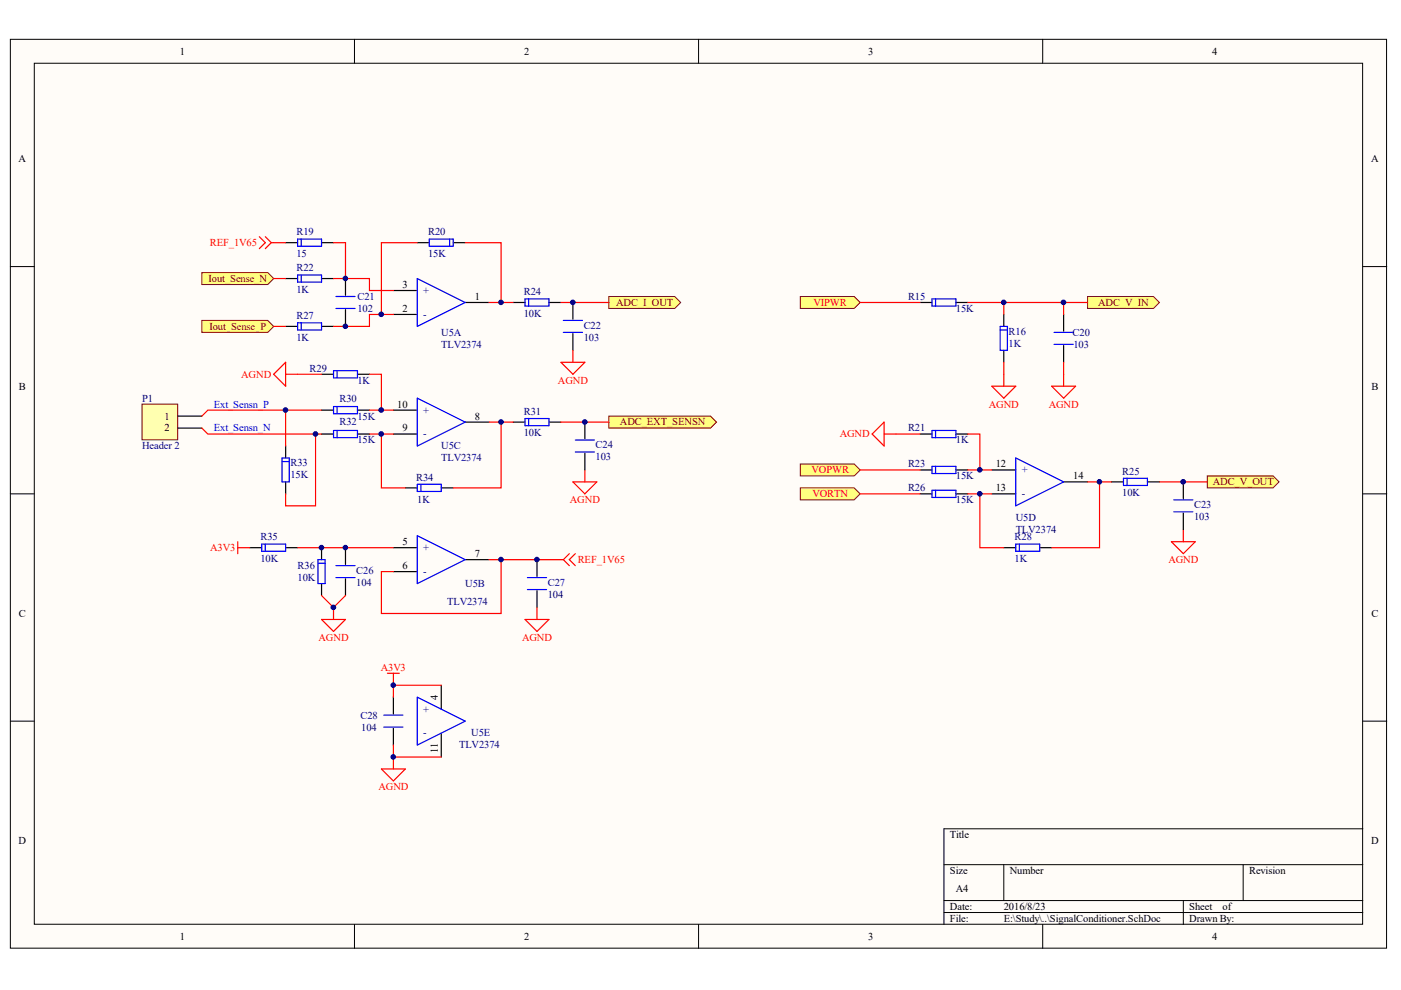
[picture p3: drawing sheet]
<svg xmlns="http://www.w3.org/2000/svg" width="297mm" height="210mm" viewBox="0 0 297 210" stroke-linecap="round" stroke-linejoin="round" font-family="sans-serif">
<g fill="#fffcf8" stroke="#000" stroke-width=".21">
<path d="M2.2 8.3h291.8v192.7h-291.8z"/>
<path d="M7.3 13.4h281.6v182.6h-281.6z"/>
</g>
<g fill="none" stroke="#000" stroke-width=".21">
<path d="M75.2 8.3v5.1M148.1 8.3v5.1M221.1 8.3v5.1M2.2 56.5h5.1M289 56.5h5M2.2 104.7h5.1M289 104.7h5M2.2 152.9h5.1M289 152.9h5M289 175.7h-88.9v20.3M75.2 196v5.1M148.1 196v5.1"/>
<path d="M200.1 183.3h88.9M200.1 190.9h88.9M200.1 193.5h88.9M212.8 183.3v7.6M221.1 196v5.1M250.9 190.9v5.1M263.6 183.3v7.6"/>
</g>
<g fill="none" stroke="#000" stroke-width=".25">
<path d="M60.6 51.5h2.5M60.6 59.1h2.5M68.2 51.5h2.5M68.2 59.1h2.5M73.3 59.1v3.5M88.5 51.5h2.5M96.1 51.5h2.5M60.6 69.2h2.5M68.2 69.2h2.5M73.3 65.7v3.5M108.8 64.1h2.5M116.4 64.1h2.5"/>
<path d="M121.5 64.1v3.6M121.5 70.7v3.6M195.1 64.1h2.5M202.7 64.1h2.5M212.8 66.7v2.5M212.8 74.3v2.5M225.5 66.7v3.5M225.5 73.3v3.5M195.1 92h2.5M195.1 99.6h2.5M202.7 92h2.5M202.7 99.6h2.5"/>
<path d="M52.9 116.1h2.6M60.6 116.1h2.5M68.2 116.1v2.6M73.3 116.1v3.6M195.1 104.7h2.5M202.7 104.7h2.5M212.8 116.1h2.6M220.4 116.1h2.6M235.7 102.2h2.5M243.3 102.2h2.5M250.9 102.2v3.5M250.9 108.8v3.5"/>
<path d="M68.2 123.7v2.6M73.3 122.7v3.6"/>
</g>
<g fill="none" stroke="#00f" stroke-width=".25">
<path d="M63.1 50.7h5.1v1.5h-5.1zM63.1 58.3h5.1v1.5h-5.1zM63.9 50.7v1.5M63.9 58.3v1.5M91 50.7h5.1v1.5h-5.1zM95.3 50.7v1.5M63.1 68.4h5.1v1.6h-5.1zM63.9 68.4v1.6M71.2 62.9h4.1M71.2 65.4h4.1M111.3 63.4h5.1v1.5h-5.1zM112.1 63.4v1.5"/>
<path d="M119.4 70.5h4.1M119.4 67.9h4.1M197.6 63.4h5.1v1.5h-5.1zM198.4 63.4v1.5M212.1 69.2h1.5v5.1h-1.5zM212.1 70h1.5M223.5 70.5h4M223.5 73h4M197.6 91.3h5.1v1.5h-5.1zM197.6 98.9h5.1v1.5h-5.1zM198.4 91.3v1.5M198.4 98.9v1.5"/>
<path d="M55.5 115.4h5.1v1.5h-5.1zM56.2 115.4v1.5M67.4 118.7h1.5v5h-1.5zM67.4 119.4h1.5M71.2 119.9h4.1M197.6 104h5.1v1.5h-5.1zM198.4 104v1.5M215.4 115.4h5v1.5h-5zM216.1 115.4v1.5M238.2 101.4h5.1v1.5h-5.1zM239 101.4v1.5M248.9 106h4"/>
<path d="M248.9 108.5h4M71.2 122.5h4.1"/>
</g>
<g fill="none" stroke="#f00" stroke-width=".25">
<path d="M55 50.2l1.2 1.3-1.2 1.2M56.2 50.2l1.3 1.3M57.5 51.5l-1.3 1.2M57.5 51.5h.5M225.5 79.3v2.6M184.9 92l2.5-2.5v5.1zM187.4 92h2.6M223 81.9h5l-2.5 2.5zM50.4 114.9v2.5M50.4 116.1h2.5M118.9 118.7h.5M119.4 118.7l1.3 1.2"/>
<path d="M120.7 117.4l-1.3 1.3M122 117.4l-1.3 1.3 1.3 1.2M248.3 114.9h5.1l-2.5 2.5zM250.9 112.3v2.6M68.2 131.3h5.1l-2.6 2.6zM70.7 128.8v2.5"/>
</g>
<g fill="#ffff80" stroke="#800000" stroke-width=".21">
<path d="M129.1 62.9h13.9l1.3 1.2-1.3 1.3h-13.9z" fill-rule="evenodd"/>
<path d="M169.7 62.9h11.4l1.3 1.2-1.3 1.3h-11.4z" fill-rule="evenodd"/>
<path d="M169.7 98.4h11.4l1.3 1.2-1.3 1.3h-11.4z" fill-rule="evenodd"/>
<path d="M169.7 103.4h11.4l1.3 1.3-1.3 1.3h-11.4z" fill-rule="evenodd"/>
<path d="M230.6 62.9h13.9l1.3 1.2-1.3 1.3h-13.9z" fill-rule="evenodd"/>
<path d="M256 100.9h13.9l1.3 1.3-1.3 1.2h-13.9z" fill-rule="evenodd"/>
</g>
<g fill="none" stroke="#000" stroke-width=".25">
<path d="M83.4 66.7h5.1M83.4 61.6h5.1M98.6 64.1h5.1M83.4 92h5.1M83.4 87h5.1M98.6 89.5h5.1M210.3 99.6h5.1M83.4 116.1h5.1M98.6 118.7h5.1M113.9 118.7v3.5M210.3 104.7h5.1M225.5 102.2h5.1"/>
<path d="M83.4 121.2h5.1M113.9 125.3v3.5M83.4 147.8v3.6M83.4 154.4v3.6M93.6 145.3v5.1M93.6 155.4v5.1"/>
</g>
<path d="M88.5 59.1l10.1 5-10.1 5.1zM88.5 84.4l10.1 5.1-10.1 5.1zM215.4 97.1l10.1 5.1-10.1 5zM88.5 113.6l10.1 5.1-10.1 5zM111.8 122.5h4.1M111.8 125h4.1M81.4 151.6h4M81.4 154.2h4M88.5 147.8l10.1 5.1-10.1 5.1z" fill="none" stroke="#00f" stroke-width=".25"/>
<path d="M111.3 131.3h5.1l-2.5 2.6zM113.9 128.8v2.5M82.1 142.8h2.6M83.4 142.8v2.5M80.9 163h5l-2.5 2.6zM83.4 160.5v2.5" fill="none" stroke="#f00" stroke-width=".25"/>
<g fill="#ffff80" stroke="#800000" stroke-width=".21">
<path d="M42.8 57.8h14l1.2 1.3-1.2 1.2h-14z" fill-rule="evenodd"/>
<path d="M42.8 67.9h14l1.2 1.3-1.2 1.3h-14z" fill-rule="evenodd"/>
</g>
<path d="M68.2 79.3h2.5M75.8 79.3h2.5M68.2 92h2.5M68.2 87h2.5M75.8 92h2.5M75.8 87h2.5M108.8 89.5h2.5M116.4 89.5h2.5M124 89.5v3.5M124 96.1v3.5M85.9 103.4h2.6M93.6 103.4h2.5" fill="none" stroke="#000" stroke-width=".25"/>
<path d="M70.7 78.6h5.1v1.5h-5.1zM71.5 78.6v1.5M70.7 91.3h5.1v1.5h-5.1zM70.7 86.2h5.1v1.5h-5.1zM71.5 86.2v1.5M71.5 91.3v1.5M111.3 88.7h5.1v1.6h-5.1zM112.1 88.7v1.6M122 93.3h4M122 95.8h4M88.5 102.7h5.1v1.5h-5.1zM89.2 102.7v1.5" fill="none" stroke="#00f" stroke-width=".25"/>
<path d="M58 79.3l2.6-2.5v5.1zM60.6 79.3h2.5M124 99.6v2.6M121.5 102.2h5l-2.5 2.5z" fill="none" stroke="#f00" stroke-width=".25"/>
<path d="M129.1 88.2h21.5l1.3 1.3-1.3 1.3h-21.5z" fill-rule="evenodd" fill="#ffff80" stroke="#800000" stroke-width=".21"/>
<path d="M30.1 85.7h7.6v7.5h-7.6z" fill="#ffffb0" stroke="#800000" stroke-width=".21"/>
<path d="M37.7 88.2h5.1M37.7 90.8h5.1M60.6 94.6v2.5M60.6 102.2v2.5" fill="none" stroke="#000" stroke-width=".25"/>
<path d="M59.8 97.1h1.5v5.1h-1.5zM59.8 97.9h1.5" fill="none" stroke="#00f" stroke-width=".25"/>
<g fill="none" stroke="#f00" stroke-width=".25">
<path d="M58 51.5h2.6M58 59.1h2.6M70.7 51.5h2.6v7.6M70.7 59.1h7.6v2.5h5.1M88.5 51.5h-7.6v15.2M98.6 51.5h7.6v12.6M58 69.2h2.6M63.1 79.3h5.1M78.3 79.3h2.6v7.7M83.4 66.7h-5.1v2.5h-7.6M103.7 64.1h5.1M118.9 64.1h10.2"/>
<path d="M118.9 76.8h5.1l-2.5 2.5zM121.5 74.3v2.5M182.4 64.1h12.7M205.2 64.1h25.4M212.8 64.1v2.6M212.8 76.8v5.1M225.5 64.1v2.6M225.5 76.8v2.5M42.8 90.8l1.3 1.2h24.1M60.6 87v7.6M66.9 92v15.2h-6.3v-2.5M68.2 87h-24.1l-1.3 1.2"/>
<path d="M78.3 92h5.1M78.3 87h5.1M80.9 92v11.4h5M103.7 89.5h2.5v13.9h-10.1M106.2 89.5h2.6M118.9 89.5h10.2M182.4 99.6h12.7M190 92h5.1M205.2 92h2.5v7.6M205.2 99.6h5.1M210.3 81.9h5.1l-2.6 2.5zM63.1 116.1h20.3"/>
<path d="M103.7 118.7h2.5v11.4h-25.3v-8.9h2.5M106.2 118.7h12.7M182.4 104.7h12.7M205.2 104.7h5.1M207.7 104.7v11.4h5.1M230.6 102.2h2.5v13.9h-10.1M233.1 102.2h2.6M245.8 102.2h10.2M68.2 126.3l2.5 2.5 2.6-2.5M83.4 158v2.5h10.2M93.6 145.3h-10.2v2.5"/>
</g>
<g fill="#000080" stroke="#000080" stroke-width=".21">
<circle cx="60.5" cy="86.9" r=".49"/>
<circle cx="66.9" cy="92" r=".48"/>
<circle cx="68.2" cy="116.1" r=".48"/>
<circle cx="70.7" cy="128.8" r=".49"/>
<circle cx="73.2" cy="116.1" r=".48"/>
<circle cx="73.2" cy="69.2" r=".48"/>
<circle cx="73.2" cy="59" r=".48"/>
<circle cx="80.8" cy="92" r=".49"/>
<circle cx="80.8" cy="86.9" r=".49"/>
<circle cx="80.8" cy="66.6" r=".49"/>
<circle cx="83.4" cy="160.5" r=".48"/>
<circle cx="83.4" cy="145.3" r=".48"/>
<circle cx="106.2" cy="118.6" r=".48"/>
<circle cx="106.2" cy="89.5" r=".48"/>
<circle cx="106.2" cy="64.1" r=".48"/>
<circle cx="113.8" cy="118.6" r=".48"/>
<circle cx="121.4" cy="64.1" r=".48"/>
<circle cx="124" cy="89.5" r=".48"/>
<circle cx="207.7" cy="104.7" r=".48"/>
<circle cx="207.7" cy="99.6" r=".48"/>
<circle cx="212.8" cy="64.1" r=".48"/>
<circle cx="225.5" cy="64.1" r=".49"/>
<circle cx="233.1" cy="102.1" r=".48"/>
<circle cx="250.9" cy="102.1" r=".49"/>
</g>
<g font-size="2.2">
<text x="38.2" y="11.6">1</text>
<text x="111.1" y="11.6">2</text>
<text x="184.1" y="11.6">3</text>
<text x="257" y="11.6">4</text>
<text x="3.9" y="34.4">A</text>
<text x="290.7" y="34.4">A</text>
<text x="85.4" y="61">3</text>
<text x="100.7" y="63.6">1</text>
<text x="85.4" y="66.1">2</text>
<text x="4" y="82.6">B</text>
<text x="290.8" y="82.6">B</text>
<text x="34.9" y="88.9">1</text>
<text x="84.2" y="86.4">10</text>
<text x="100.7" y="88.9">8</text>
<text x="34.9" y="91.5">2</text>
<text x="85.4" y="91.5">9</text>
<text x="211.1" y="99.1">12</text>
<text x="227.5" y="101.6">14</text>
<text x="211.1" y="104.2">13</text>
<text x="85.4" y="115.6">5</text>
<text x="100.7" y="118.1">7</text>
<text x="85.4" y="120.6">6</text>
<text x="4" y="130.8">C</text>
<text x="290.8" y="130.8">C</text>
<text x="92.9" y="148.3" transform="rotate(-90 92.9 148.3)">4</text>
<text x="92.9" y="159.7" transform="rotate(-90 92.9 159.7)">11</text>
<text x="3.9" y="179">D</text>
<text x="201.4" y="177.7">Title</text>
<text x="290.7" y="179">D</text>
<text x="201.4" y="185.3">Size</text>
<text x="214.1" y="185.3">Number</text>
<text x="264.8" y="185.3">Revision</text>
<text x="202.7" y="189.1">A4</text>
<text x="201.4" y="192.9">Date:</text>
<text x="201.4" y="195.5">File:</text>
<text x="212.8" y="192.9">2016/8/23</text>
<text x="212.8" y="195.5">E:\Study\..\SignalConditioner.SchDoc</text>
<text x="252.2" y="192.9">Sheet</text>
<text x="252.2" y="195.5">Drawn By:</text>
<text x="259.2" y="192.9">of</text>
<text x="38.2" y="199.3">1</text>
<text x="111.1" y="199.3">2</text>
<text x="184.1" y="199.3">3</text>
<text x="257" y="199.3">4</text>
</g>
<g font-size="2.2" fill="#f00">
<text x="44.5" y="52.2">REF_1V65</text>
<text x="172.5" y="64.9">VIPWR</text>
<text x="51.1" y="80.1">AGND</text>
<text x="118.3" y="81.3">AGND</text>
<text x="209.7" y="86.4">AGND</text>
<text x="222.3" y="86.4">AGND</text>
<text x="178" y="92.8">AGND</text>
<text x="172" y="100.4">VOPWR</text>
<text x="120.8" y="106.7">AGND</text>
<text x="172.2" y="105.4">VORTN</text>
<text x="44.6" y="116.8">A3V3</text>
<text x="122.5" y="119.4">REF_1V65</text>
<text x="247.7" y="119.4">AGND</text>
<text x="67.5" y="135.9">AGND</text>
<text x="110.7" y="135.9">AGND</text>
<text x="80.7" y="142.2">A3V3</text>
<text x="80.2" y="167.6">AGND</text>
</g>
<g font-size="2.2" fill="#000080">
<text x="62.8" y="49.9">R19</text>
<text x="90.8" y="49.9">R20</text>
<text x="62.8" y="57.5">R22</text>
<text x="62.8" y="54.5">15</text>
<text x="90.8" y="54.5">15K</text>
<text x="62.8" y="62.1">1K</text>
<text x="75.8" y="63.6">C21</text>
<text x="89.7" y="62.3">+</text>
<text x="111.1" y="62.6">R24</text>
<text x="192.5" y="63.6">R15</text>
<text x="62.8" y="67.6">R27</text>
<text x="75.8" y="66.1">102</text>
<text x="89.7" y="67.4">-</text>
<text x="93.6" y="71.2">U5A</text>
<text x="111.1" y="67.1">10K</text>
<text x="123.8" y="69.7">C22</text>
<text x="202.7" y="66.1">15K</text>
<text x="213.8" y="70.9">R16</text>
<text x="227.4" y="71.2">C20</text>
<text x="62.8" y="72.2">1K</text>
<text x="93.6" y="73.7">TLV2374</text>
<text x="123.8" y="72.2">103</text>
<text x="213.8" y="73.5">1K</text>
<text x="227.6" y="73.7">103</text>
<text x="65.6" y="78.8">R29</text>
<text x="75.8" y="81.3">1K</text>
<text x="30.1" y="85.1">P1</text>
<text x="72" y="85.1">R30</text>
<text x="75.8" y="88.9">15K</text>
<text x="89.7" y="87.7">+</text>
<text x="111.1" y="87.9">R31</text>
<text x="30.1" y="95.3">Header 2</text>
<text x="72" y="90.2">R32</text>
<text x="75.8" y="94">15K</text>
<text x="89.7" y="92.8">-</text>
<text x="93.6" y="95.3">U5C</text>
<text x="111.1" y="92.5">10K</text>
<text x="126.3" y="95">C24</text>
<text x="192.5" y="91.5">R21</text>
<text x="202.7" y="94">1K</text>
<text x="61.6" y="98.8">R33</text>
<text x="61.6" y="101.4">15K</text>
<text x="88.2" y="101.9">R34</text>
<text x="93.6" y="97.8">TLV2374</text>
<text x="126.3" y="97.6">103</text>
<text x="192.5" y="99.1">R23</text>
<text x="202.7" y="101.6">15K</text>
<text x="216.6" y="100.4">+</text>
<text x="237.9" y="100.6">R25</text>
<text x="88.5" y="106.7">1K</text>
<text x="192.5" y="104.2">R26</text>
<text x="202.7" y="106.7">15K</text>
<text x="216.6" y="105.4">-</text>
<text x="237.9" y="105.2">10K</text>
<text x="253.2" y="107.7">C23</text>
<text x="215.4" y="110.5">U5D</text>
<text x="215.4" y="113">TLV2374</text>
<text x="253.2" y="110.3">103</text>
<text x="55.2" y="114.6">R35</text>
<text x="55.2" y="119.1">10K</text>
<text x="89.7" y="116.8">+</text>
<text x="215.1" y="114.6">R28</text>
<text x="215.1" y="119.1">1K</text>
<text x="63.1" y="120.6">R36</text>
<text x="63.1" y="123.2">10K</text>
<text x="75.5" y="121.7">C26</text>
<text x="75.5" y="124.2">104</text>
<text x="89.7" y="121.9">-</text>
<text x="98.6" y="124.5">U5B</text>
<text x="116.1" y="124.2">C27</text>
<text x="94.8" y="128.3">TLV2374</text>
<text x="116.1" y="126.7">104</text>
<text x="76.4" y="152.4">C28</text>
<text x="76.6" y="154.9">104</text>
<text x="89.7" y="151.1">+</text>
<text x="89.7" y="156.2">-</text>
<text x="97.4" y="158.7">TLV2374</text>
<text x="99.9" y="156.2">U5E</text>
</g>
<g font-size="2.2" fill="#800000">
<text x="44.2" y="59.8">Iout_Sense_N</text>
<text x="130.7" y="64.9">ADC_I_OUT</text>
<text x="232.8" y="64.9">ADC_V_IN</text>
<text x="44.4" y="69.9">Iout_Sense_P</text>
<text x="131.4" y="90.2">ADC_EXT_SENSN</text>
<text x="257.1" y="102.9">ADC_V_OUT</text>
</g>
<g font-size="2.2" fill="#00f">
<text x="45.3" y="86.4">Ext_Sensn_P</text>
<text x="45.3" y="91.5">Ext_Sensn_N</text>
</g>
</svg>
